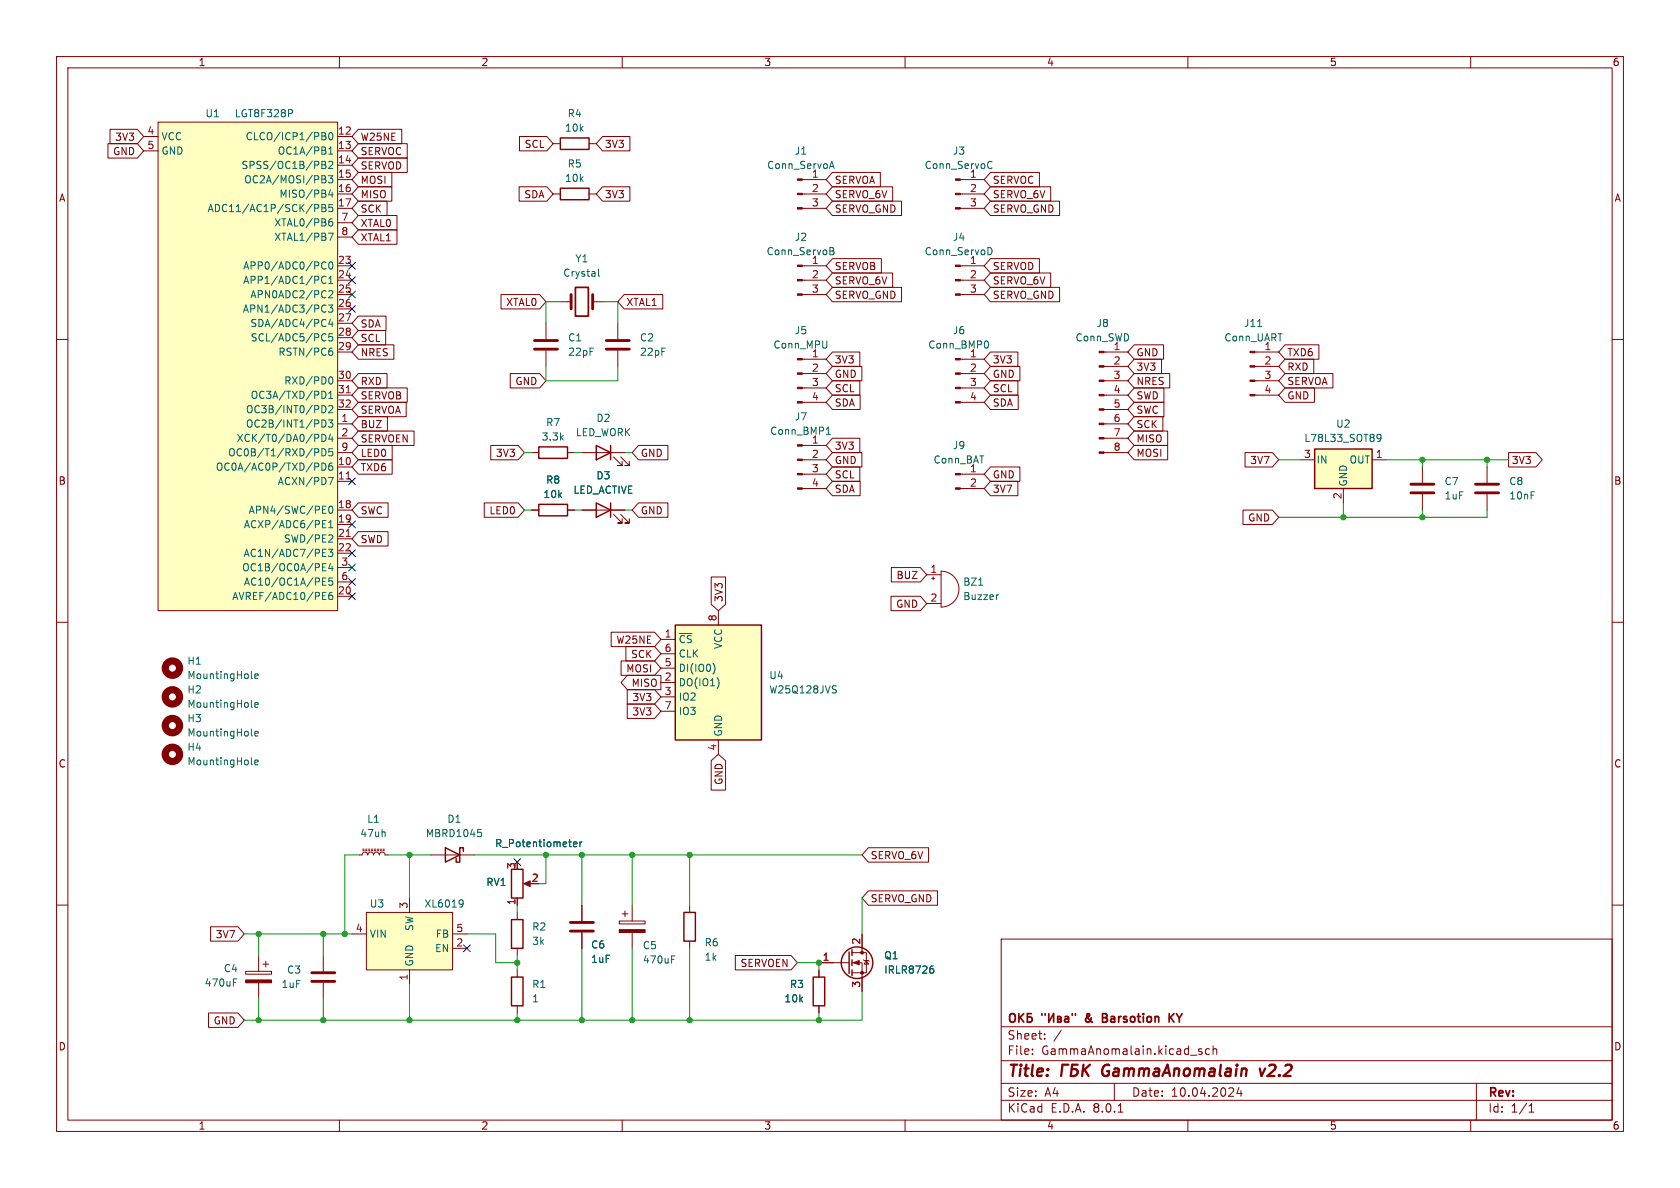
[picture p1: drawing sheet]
<svg xmlns="http://www.w3.org/2000/svg" width="297mm" height="210mm" viewBox="0 0 297 210" stroke-linecap="round" stroke-linejoin="round" font-family="sans-serif">
<g fill="none" stroke="#840000" stroke-width=".18">
<path d="M10 10h277v190h-277zM12 12h273v186h-273zM60 10v2M110 10v2M160 10v2M210 10v2M260 10v2M10 60h2M169.8 52.1h4.2M169.8 49.5h4.2M169.8 47h4.2M285 60h2"/>
<path d="M169.8 71.1h4.2M169.8 68.6h4.2M169.8 66h4.2M169.8 63.5h4.2M195.2 77.5h4.2M195.2 74.9h4.2M195.2 72.4h4.2M195.2 69.9h4.2M195.2 67.3h4.2M195.2 64.8h4.2M195.2 62.2h4.2M102.9 80h7.6"/>
<path d="M108.5 80.8l1.5 1.5h-.8h.8v-.8M109.7 80.8l1.6 1.5h-.8h.8v-.8M195.2 80h4.2M10 110h2M285 110h2M10 160h2M285 160h2M91.4 161.3v1.3M91.4 167.6v1.3M91.4 171.5v1.2M91.4 177.8v1.3M102.9 160v2.8"/>
<path d="M102.9 164.8v2.8M109.5 162.8h4.5v.5h-4.5zM110 161.5h1M110.5 161v1.1M111.8 160v2.8M111.8 164.8v2.8M121.9 160v1.3M121.9 166.4v1.2M144.8 171.5v1.2M144.8 177.8v1.3M144.8 170.2h5.3M150.6 170.2h1.8v5.1"/>
<path d="M150.6 168.4h2.6v3.6h-2.6M152.4 165.1v3.3M152.7 169.7l.1 .1h.7l.2 .1M153.2 169.8l.3 .6h-.7zM177 166h108v32h-108zM60 198v2M110 198v2M160 198v2M177 194.5h108M177 191.5h108M177 187.5h108M177 181.5h108"/>
<path d="M182.5 186.3v.1M182.5 185.5v.1M184.7 183.6v.1M184.7 182.8v.1M187.6 182.1l-1.3 2M197 191.5v3M197.7 196.6h.8M210 198v2M212.5 185.5l-.4-.1-.2 .2 .1 .2 .5 .2v.3h-.6M213.8 185.5l-.4-.1-.3 .3v.4l.1 .2h.6M214.5 185.5l.2-.1 .3 .1 .1 .9M214.5 184.9v1.5"/>
<path d="M219 192.2l-.3 1.1h.9M219.4 192.8v1M260 198v2M261 191.5v6.5M270.3 196.6h.9M270.3 195.5l.4-.4v1.5"/>
</g>
<g fill="none" stroke="#840000" stroke-width=".4">
<path d="M188.9 188.2h-1.1l-.2 2M190.5 188.2h-.9l-.3 2h.6a.63 .63 0 0 0 .6-.5 .63 .63 0 0 0-.5-.7h-.5M191.6 188.2l-.3 2M191.7 189.1l.7 1.1M192.7 188.2l-1.3 1.2M196.1 188.3a1.02 1.02 0 0 0-1.2 .6 1.02 1.02 0 0 0 .5 1.3l.6-.2 .1-.6h-.4M197 189l.2-.1 .5 .1v1.2M197.8 189.4h-.7a.4 .4 0 0 0-.3 .4 .4 .4 0 0 0 .2 .4l.7-.1M198.8 189.1a.49 .49 0 0 1 .8 .1M198.8 188.9l-.2 1.3M199.6 189.2a.5 .5 0 0 1 .8-.2l-.1 1.2M199.6 189.2l-.1 1"/>
<path d="M201.4 189.1a.49 .49 0 0 1 .9 .1M201.5 188.9l-.2 1.3M202.3 189.2a.5 .5 0 0 1 .8-.2l-.1 1.2M202.3 189.2l-.1 1M204.1 189l.2-.1 .6 .1-.1 1.2M204.9 189.4h-.6a.4 .4 0 0 0-.4 .4 .4 .4 0 0 0 .3 .4l.6-.1M205.5 190.2l.9-2 .4 2M205.8 189.6h.9M207.6 189.1a.49 .49 0 0 1 .9 .1l-.2 1M207.7 188.9l-.2 1.3M209.4 189.1a.52 .52 0 0 1 .6-.2 .52 .52 0 0 1 .4 .4l-.1 .5a.55 .55 0 0 1-.5 .4 .55 .55 0 0 1-.5-.4zM211.3 189.1a.49 .49 0 0 1 .8 .1"/>
<path d="M211.3 188.9l-.2 1.3M212.1 189.2a.5 .5 0 0 1 .8-.2l-.1 1.2M212.1 189.2l-.1 1M213.9 189l.2-.1 .6 .1-.1 1.2M214.7 189.4h-.6a.4 .4 0 0 0-.4 .4 .4 .4 0 0 0 .3 .4l.6-.1M215.8 188.2l-.2 1.7 .3 .3M216.8 189l.2-.1 .6 .1-.1 1.2M217.6 189.4h-.7a.4 .4 0 0 0-.3 .4 .4 .4 0 0 0 .2 .4l.7-.1M218.6 188.9l-.2 1.3M218.7 188.2v.2M218.7 188.2l-.1 .1 .1 .1M218.7 188.2l.1 .1-.1 .1"/>
<path d="M219.5 189.1a.49 .49 0 0 1 .9 .1l-.1 1M219.6 188.9l-.2 1.3M222.7 188.9l.3 1.3 .7-1.3"/>
</g>
<g fill="none" stroke="#840000" stroke-width=".3">
<path d="M178.6 179.4a.5 .5 0 0 1 .5-.2 .5 .5 0 0 1 .4 .5v.5a.5 .5 0 0 1-.5 .5 .5 .5 0 0 1-.5-.5zM180.1 179.2v1.5M180.3 179.8l.7 .9M181 179.2l-.9 .8M182.3 179.2h-.7v1.5h.5a.46 .46 0 0 0 .4-.5 .46 .46 0 0 0-.4-.4h-.5M184.2 179.2v.3M184.8 179.2v.3M185.4 179.2v1.5l.9-1.5v1.5M187 179.7l.5 .1 .1 .2-.3 .2 .3 .1v.3l-.6 .1zM188.3 179.8h.5l.1 .9M189.6 179.2v.3M190.1 179.2v.3"/>
<path d="M194.9 179.9h.5M195.4 179.9l.2 .1M195.6 179.3l-.2-.1h-.5v1.5l.7-.1M195.6 179.8l-.2 .1M206.7 179.2v1.5M206.9 179.8l.7 .9M207.6 179.2l-.9 .8M208 179.2l.5 .8M187 180.2h.3M188.9 180l-.5 .1a.29 .29 0 0 0-.2 .3 .29 .29 0 0 0 .2 .3l.5-.1M192 180v.5"/>
</g>
<g fill="none" stroke="#840000" stroke-width=".25">
<path d="M105.4 78.7l2.5 1.3-2.5 1.3zM107.9 78.7v2.6M90.4 172.7h2.1v5.1h-2.1zM90.4 162.6h2.1v5h-2.1zM120.9 161.3h2v5.1h-2zM143.8 172.7h2v5.1h-2zM150.1 168.3v3.8M150.6 167.9v1M150.6 169.7v1M150.6 171.5v1"/>
<circle cx="151.5" cy="170.2" r="2.79"/>
</g>
<g fill="#840000" stroke="#840000" stroke-width=".18">
<path d="M194.3 79.9h.9v.2h-.9z"/>
<path d="M194.3 77.3h.9v.3h-.9z"/>
<path d="M194.3 74.8h.9v.3h-.9z"/>
<path d="M194.3 72.3h.9v.2h-.9z"/>
<path d="M194.3 69.7h.9v.3h-.9z"/>
<path d="M194.3 67.2h.9v.2h-.9z"/>
<path d="M194.3 64.6h.9v.3h-.9z"/>
<path d="M194.3 62.1h.9v.3h-.9z"/>
<path d="M168.9 71h.9v.2h-.9z"/>
<path d="M168.9 68.5h.9v.2h-.9z"/>
<path d="M168.9 65.9h.9v.3h-.9z"/>
<path d="M168.9 63.4h.9v.2h-.9z"/>
<path d="M109.5 164.3h4.5v.5h-4.5z"/>
<path d="M150.9 170.2l1-.4v.8z"/>
<path d="M168.9 51.9h.9v.3h-.9z"/>
<path d="M168.9 49.4h.9v.3h-.9z"/>
<path d="M168.9 46.9h.9v.2h-.9z"/>
<circle cx="152.4" cy="172" r=".25"/>
<circle cx="152.4" cy="168.4" r=".25"/>
</g>
<path d="M175 43.8a.68 .68 0 0 1 .4 .6 .68 .68 0 0 1-.4 .6M174.6 60.3l.1 .5-.1 .7M118.7 169.6h.5M118.7 169h.6M164.6 171.2h.2l.3 .3-.1 .4-.4 .1M164.7 170.8h.3" fill="none" stroke="#006464" stroke-width=".18"/>
<path d="M100.8 164.6h4.1M100.8 163.1h4.1" fill="none" stroke="#840000" stroke-width=".51"/>
<path d="M27.9 21.6h31.8v86.4h-31.8z" fill="#ffffc2"/>
<g fill="none" stroke="#840000" stroke-width=".18">
<path d="M25.4 24.1h2.5M25.4 26.7h2.5M27.9 21.6h31.8v86.4h-31.8zM59.7 24.1h2.5M59.7 26.7h2.5M59.7 29.2h2.5M59.7 31.8h2.5M59.7 34.3h2.5M59.7 36.8h2.5M59.7 39.4h2.5M97.8 34.3h1.3M97.8 25.4h1.3"/>
<path d="M104.1 34.3h1.3M104.1 25.4h1.3M141.8 31.8h4.2M141.8 34.3h4.2M141.8 36.8h4.2M169.8 31.8h4.2M169.8 34.3h4.2M169.8 36.8h4.2M59.7 47h2.5M59.7 49.5h2.5M59.7 52.1h2.5M59.7 54.6h2.5"/>
<path d="M59.7 57.2h2.5M59.7 59.7h2.5M59.7 41.9h2.5M96.5 57.2v2.7M99.1 53.3h1.9M104.8 53.3h1.9M109.2 57.2v2.7M141.8 47h4.2M141.8 49.5h4.2M141.8 52.1h4.2M59.7 62.2h2.5M59.7 67.3h2.5"/>
<path d="M59.7 69.9h2.5M59.7 72.4h2.5M59.7 74.9h2.5M59.7 77.5h2.5M96.5 62v2.8M109.2 62v2.8M141.8 78.7h4.2M141.8 71.1h4.2M141.8 68.6h4.2M141.8 66h4.2M141.8 63.5h4.2M221.8 62.2h4.3"/>
<path d="M221.8 67.3h4.3M221.8 69.9h4.3M221.8 64.8h4.3M59.7 90.2h2.5M59.7 92.7h2.5M59.7 95.3h2.5M59.7 97.8h2.5M59.7 82.6h2.5M59.7 85.1h2.5M59.7 80h2.5M94 90.2h1.2M94 80h1.2"/>
<path d="M100.3 90.2h1.3M100.3 80h1.3M102.9 90.2h7.6M108.5 90.9l1.5 1.6h-.8h.8v-.8M109.7 90.9l1.6 1.6h-.8h.8v-.8M141.8 86.4h4.2M141.8 83.8h4.2M141.8 81.3h4.2M169.8 86.4h4.2M169.8 83.8h4.2M59.7 105.4h2.5M59.7 100.3h2.5"/>
<path d="M59.7 102.9h2.5M163.8 101.6h2.6M163.8 106.7h2.6M164.7 102.2h.5M165 102v.5M166.4 101a3.2 3.2 0 0 1 3.1 3.1 3.2 3.2 0 0 1-3.1 3.2z"/>
</g>
<g fill="none" stroke="#006464" stroke-width=".18">
<path d="M51.5 19.4l.2 .2v.3l-.2 .1M55.6 36.1h.5l.3 .3-.2 .3-.6 .1M56.9 36.1h.4l.3 .3-.3 .3 .3 .2v.3l-.2 .2h-.5zM56.9 23.4l.6 .2 .1 .2-.3 .2M56.9 28.5l.6 .1 .1 .3-.3 .2M56.9 31.1l.6 .1 .1 .2-.3 .3M56.9 24h.4M56.9 29.1h.4M56.9 31.7h.4M56.9 36.7h.4M57.3 24l.3 .3v.3l-.7 .1M57.3 29.1l.3 .3v.3l-.7 .1"/>
<path d="M57.3 31.7l.3 .2v.3l-.7 .1M58.1 31.1h.7l-.4 .4 .4 .2v.5l-.2 .1-.5-.1M58.1 28.6l.5-.1 .2 .4-.7 .9h.7M58.1 27.2h.7M58.1 26.3l.4-.3v1.2M58.2 39.3l.4-.1 .2 .2-.1 .5h-.3l-.2-.1M58.2 23.6l.2-.2a.68 .68 0 0 1 .5 .7 .68 .68 0 0 1-.5 .6l-.2-.1-.1-.4zM58.4 33.5l-.3 .9h.8M58.7 34v.9M58.7 38.7h-.3l-.2 .3M58.8 36.1h-.6l-.1 .6 .2-.1 .4 .1 .1 .2v.4l-.2 .1-.5-.1M146.7 29.4h.7"/>
<path d="M147 28.5l.5 1.3M175 28.5l.4 .1M175.4 29.7l-.4 .1M57.1 46.4l.3-.1 .2 .1M57.1 54l.3-.1 .2 .1M57.3 59l.3 .1M57.4 56.5l.2 .1M57.6 47.4l-.2 .2-.3-.1M57.6 49a.6 .6 0 0 0-.8 .4 .6 .6 0 0 0 .6 .7l.2-.1M57.6 55.1l-.2 .1-.3-.1M57.6 57.6l-.2 .1M58.1 53.9h.7l-.4 .5 .4 .1v.6l-.2 .1-.5-.1"/>
<path d="M58.1 41.2h.8l-.5 1.3M58.1 51.5l.5-.1 .2 .3-.7 .9h.7M58.1 49.2l.4-.4v1.3M58.1 50.1h.7M58.2 46.4l.2-.1a.68 .68 0 0 1 .5 .6 .68 .68 0 0 1-.5 .7l-.2-.2-.1-.3zM58.4 56.4l-.3 .9h.8M58.7 56.9v.8M58.8 59h-.6l-.1 .6 .2-.1h.4l.1 .2v.4l-.2 .2-.5-.2M105.8 47.6v1.1l.2 .1M146.7 43.8l.6 .1 .1 .2-.3 .3M146.7 44.4h.4M147.1 44.4l.3 .2v.3l-.7 .1"/>
<path d="M222.3 57.7h.8M56.3 79.4v.5M56.9 71.7a.64 .64 0 0 1 .7 .6 .64 .64 0 0 1-.7 .7M56.9 74.2a.64 .64 0 0 1 .7 .7 .64 .64 0 0 1-.7 .6M56.9 76.8a.64 .64 0 0 1 .7 .6 .64 .64 0 0 1-.7 .6zM56.9 79.3a.64 .64 0 0 1 .7 .7 .64 .64 0 0 1-.7 .6zM57.2 69.2a.68 .68 0 0 1 .4 .6 .68 .68 0 0 1-.4 .6M57.6 60.1l-.3 .2M58.1 74.2h.7l-.4 .5 .4 .1v.6l-.2 .1-.5-.1M58.1 71.8l.5-.1 .2 .4-.7 .9h.7M58.1 69.5l.4-.3v1.2M58.1 70.4h.7"/>
<path d="M58.3 66.7l.1-.1a.68 .68 0 0 1 .5 .7 .68 .68 0 0 1-.5 .6l-.1-.1M58.4 62l.3 .1 .1 .2v.4l-.4 .1M58.4 76.7l-.3 .9h.8M58.7 77.2v.8M58.7 61.5l-.3 .1M58.8 79.3h-.6l-.1 .6 .2-.1 .4 .1 .1 .1v.5l-.2 .1-.5-.1M146.1 76.8h.7M146.3 75.7l.1-.2v1.3M56.9 81.9a.64 .64 0 0 1 .7 .6 .64 .64 0 0 1-.7 .6zM57 90.7h.6M57 89.5h.6M57 92.6h.4"/>
<path d="M57 93.3h.6M57 92h.6M57 97.7h.4M57 98.4h.6M57 97.1h.6M57 99.6h.6M58.1 97.1h.7l-.4 .5 .4 .1v.5l-.2 .2-.5-.2M58.1 84.4h.8l-.5 1.3M58.1 92.4l.4-.4v1.3M58.1 93.3h.7M58.2 89.6l.2-.1a.68 .68 0 0 1 .5 .6 .68 .68 0 0 1-.5 .6l-.2-.1-.1-.3zM58.3 94.6h.4l.1 .3-.7 .9h.7"/>
<path d="M58.4 99.6l-.3 .9h.8M58.7 81.9h-.3a.86 .86 0 0 0 0 1.2l.4-.1v-.4l-.2-.3-.4 .1-.1 .2M57 105.3h.4M57 106h.6M57 104.7h.6M57 100.2h.4M57 100.9h.6M57 102.8h.4M57 103.4h.6M57 102.2h.6M58.7 104.7l-.3 .1a.86 .86 0 0 0 0 1.2l.4-.1v-.5l-.2-.2-.4 .1-.1 .1M58.7 100.1v.8"/>
<path d="M58.8 102.2h-.6l-.1 .6 .2-.1h.4l.1 .2v.4l-.2 .1-.5-.1M173 103.4h.7M176.5 105.1l-.2 .1"/>
</g>
<path d="M61.2 69.4h.7M61.2 94.8h.7M61.2 84.7h.7" fill="none" stroke="#a90000" stroke-width=".18"/>
<g fill="#840000" stroke="#840000" stroke-width=".18">
<path d="M141 86.2h.8v.3h-.8z"/>
<path d="M141 83.7h.8v.2h-.8z"/>
<path d="M141 81.2h.8v.2h-.8z"/>
<path d="M141 78.6h.8v.3h-.8z"/>
<path d="M168.9 86.2h.9v.3h-.9z"/>
<path d="M168.9 83.7h.9v.2h-.9z"/>
<path d="M168.9 36.7h.9v.3h-.9z"/>
<path d="M168.9 34.2h.9v.2h-.9z"/>
<path d="M168.9 31.6h.9v.3h-.9z"/>
<path d="M141 71h.8v.2h-.8z"/>
<path d="M141 68.5h.8v.2h-.8z"/>
<path d="M141 65.9h.8v.3h-.8z"/>
<path d="M141 63.4h.8v.2h-.8z"/>
<path d="M141 36.7h.8v.3h-.8z"/>
<path d="M141 34.2h.8v.2h-.8z"/>
<path d="M141 31.6h.8v.3h-.8z"/>
<path d="M141 51.9h.8v.3h-.8z"/>
<path d="M141 49.4h.8v.3h-.8z"/>
<path d="M141 46.9h.8v.2h-.8z"/>
<path d="M221 69.7h.8v.3h-.8z"/>
<path d="M221 67.2h.8v.2h-.8z"/>
<path d="M221 64.6h.8v.3h-.8z"/>
<path d="M221 62.1h.8v.3h-.8z"/>
</g>
<path d="M101 52.1v2.5M104.8 52.1v2.5M94.5 61.7h4.1M94.5 60.2h4.1M107.2 61.7h4.1M107.2 60.2h4.1" fill="none" stroke="#840000" stroke-width=".51"/>
<path d="M99.1 24.4h5v2h-5zM99.1 33.3h5v2h-5zM95.2 79h5.1v2h-5.1zM95.2 89.2h5.1v2h-5.1zM105.4 88.9l2.5 1.3-2.5 1.2zM107.9 88.9v2.5" fill="none" stroke="#840000" stroke-width=".25"/>
<path d="M101.7 50.8h2.3v5.1h-2.3z" fill="none" stroke="#840000" stroke-width=".3"/>
<path d="M232.4 79.4h10.2v7h-10.2z" fill="#ffffc2"/>
<path d="M232.4 79.4h10.2v7h-10.2z" fill="none" stroke="#840000" stroke-width=".25"/>
<path d="M229.9 81.3h2.5M237.5 86.4v2.5M242.6 81.3h2.5M251.5 82.6v2.7M251.5 87.4v2.8M262.9 82.6v2.7M262.9 87.4v2.8" fill="none" stroke="#840000" stroke-width=".18"/>
<path d="M243.5 76.9l.2-.1 .4 .1a.84 .84 0 0 1-.3 1.1h-.3M244.1 77.3l-.2 .3-.4-.2M44.4 119.8l.2 .2M45 119.5l.6-.1v-.2l-.4-.1-.2 .2 .1 .6h.5M44.4 129.9l.2 .2M45 129.7l.6-.1v-.3h-.4l-.2 .2 .1 .6h.5" fill="none" stroke="#006464" stroke-width=".18"/>
<path d="M249.4 87.1h4.1M249.4 85.6h4.1M260.9 87.1h4M260.9 85.6h4" fill="none" stroke="#840000" stroke-width=".51"/>
<g fill="none" stroke="#840000" stroke-width="1.3">
<circle cx="30.5" cy="118.1" r="1.27"/>
<circle cx="30.5" cy="128.3" r="1.27"/>
</g>
<path d="M119.4 110.5h15.2v20.3h-15.2z" fill="#ffffc2"/>
<path d="M119.4 110.5h15.2v20.3h-15.2zM78.7 149.9l2.6 1.2-2.6 1.3zM81.9 150.5v-.6h-.6v2.5h-.7v-.6M90.4 153.7h2.1v5.1h-2.1z" fill="none" stroke="#840000" stroke-width=".25"/>
<g fill="none" stroke="#840000" stroke-width=".18">
<path d="M116.8 113h2.6M116.8 118.1h2.6M116.8 115.6h2.6M127 108v2.5M116.8 120.7h2.6M116.8 123.2h2.6M116.8 125.7h2.6M127 130.8v2.6M63.5 151.1h.5l.2-.3 .3-.2 .4 .2 .1 .3 .2-.3 .3-.2 .4 .2 .1 .3 .2-.3 .3-.2 .4 .2 .2 .3 .1-.3 .4-.2 .3 .2 .2 .3h.5M64.1 150.4h.3M64.1 150.1h.3M64.6 150.4h.3"/>
<path d="M64.6 150.1h.3M65.2 150.4h.2M65.2 150.1h.2M65.7 150.4h.2M65.7 150.1h.2M66.2 150.4h.2M66.2 150.1h.2M66.7 150.4h.2M66.7 150.1h.2M67.2 150.4h.2M67.2 150.1h.2M67.7 150.4h.2"/>
<path d="M67.7 150.1h.2M76.2 151.1h7.6M91.4 158.8v1.2M93 156.2h1M43.4 171.7h4.6v.5h-4.6zM45.7 168.9v2.8M45.7 173.7v2.8M46.5 170.4h1M47 169.9v1M57.1 168.9v2.8M57.1 173.7v2.8"/>
</g>
<g fill="none" stroke="#006464" stroke-width=".18">
<path d="M126.1 117.3a1.49 1.49 0 0 1 0 1.8M44.4 124.9l.2 .1M44.4 135l.2 .2M45 124.6l.6-.1v-.2l-.4-.1-.2 .2 .1 .6h.5M45 134.8l.6-.1v-.3h-.4l-.2 .1 .1 .6h.5M127.1 120.3v.9M147.4 121.2l.5 .1M147.6 121.9l.3 .2-.3 .4M67.9 147.1l.2 .1v.7M84.5 146.6h.6M84.6 147.1h.3l.2 .3-.1 .4-.4 .1M101.4 149.3l.6-.2-.1-.2-.3-.1-.2 .2v.6h.5"/>
<path d="M102.5 148.8v.9M102.9 148.8l-.4 .3M41.3 173.7h.4M41.3 173h.6"/>
</g>
<path d="M55.1 173.5h4.1M55.1 172h4.1" fill="none" stroke="#840000" stroke-width=".51"/>
<g fill="none" stroke="#840000" stroke-width="1.3">
<circle cx="30.5" cy="123.2" r="1.27"/>
<circle cx="30.5" cy="133.3" r="1.27"/>
</g>
<g fill="#840000" stroke="#840000" stroke-width=".18">
<path d="M43.4 173.2h4.6v.5h-4.6z"/>
<path d="M92.6 156.2l1.1-.5v1z"/>
</g>
<path d="M64.8 161.3h15.2v10.2h-15.2z" fill="#ffffc2"/>
<g fill="none" stroke="#840000" stroke-width=".18">
<path d="M19.1 25.4h5.2l1.1 1.3-1.1 1.2h-5.2zM19.4 22.9h4.9l1.1 1.2-1.1 1.3h-4.9zM63.3 27.9h8.7v2.6h-8.7l-1.1-1.3zM63.3 38.1h6.9v2.5h-6.9l-1.1-1.2zM63.3 30.5h6v2.5h-6l-1.1-1.2zM63.3 33h6v2.6h-6l-1.1-1.3zM63.3 25.4h8.7v2.5h-8.7l-1.1-1.2zM63.3 35.6h5.1v2.5h-5.1l-1.1-1.3zM63.3 22.9h7.7v2.5h-7.7l-1.1-1.3zM91.8 33h4.9l1.1 1.3-1.1 1.3h-4.9zM91.8 24.1h4.9l1.1 1.3-1.1 1.3h-4.9zM106.5 33h4.9v2.6h-4.9l-1.1-1.3z"/>
<path d="M106.5 24.1h4.9v2.6h-4.9l-1.1-1.3zM147.2 35.6h12.2v2.5h-12.2l-1.2-1.3zM147.2 33h10.6v2.6h-10.6l-1.2-1.3zM147.2 30.5h8.4v2.5h-8.4l-1.2-1.2zM175.1 33h10.6v2.6h-10.6l-1.1-1.3zM175.1 30.5h8.7v2.5h-8.7l-1.1-1.2zM175.1 35.6h12.2v2.5h-12.2l-1.1-1.3zM63.3 40.6h6.9v2.6h-6.9l-1.1-1.3zM63.3 58.4h4.9v2.6h-4.9l-1.1-1.3zM63.3 55.9h4.9v2.5h-4.9l-1.1-1.2zM88.6 52.1h6.8l1.1 1.2-1.1 1.3h-6.8zM110.3 52.1h6.9v2.5h-6.9l-1.1-1.3z"/>
<path d="M147.2 48.3h10.6v2.5h-10.6l-1.2-1.3zM147.2 50.8h12.2v2.5h-12.2l-1.2-1.2zM147.2 45.7h8.6v2.6h-8.6l-1.2-1.3zM175.1 48.3h10.6v2.5h-10.6l-1.1-1.3zM175.1 50.8h12.2v2.5h-12.2l-1.1-1.2zM175.1 45.7h8.7v2.6h-8.7l-1.1-1.3zM63.3 61h6.3v2.5h-6.3l-1.1-1.3zM63.3 66h5.1v2.6h-5.1l-1.1-1.3zM63.3 73.7h5.2v2.5h-5.2l-1.1-1.3zM63.3 68.6h8.7v2.5h-8.7l-1.1-1.2zM63.3 76.2h9.9v2.5h-9.9l-1.1-1.2zM63.3 71.1h8.5v2.6h-8.5l-1.1-1.3z"/>
<path d="M63.3 78.7h6v2.6h-6l-1.1-1.3zM86.8 78.7h4.8l1.1 1.3-1.1 1.3h-4.8zM90.2 66h5.2l1.1 1.3-1.1 1.3h-5.2zM112.9 78.7h5.2v2.6h-5.2l-1.1-1.3zM147.2 77.5h4.8v2.5h-4.8l-1.2-1.3zM147.2 69.8h4.9v2.6h-4.9l-1.2-1.3zM147.2 67.3h4.8v2.6h-4.8l-1.2-1.3zM147.2 64.8h5.2v2.5h-5.2l-1.2-1.3zM147.2 62.2h4.8v2.6h-4.8l-1.2-1.3zM175.1 69.8h4.9v2.6h-4.9l-1.1-1.3zM175.1 62.2h4.8v2.6h-4.8l-1.1-1.3zM175.1 64.8h5.2v2.5h-5.2l-1.1-1.3z"/>
<path d="M175.1 67.3h4.8v2.6h-4.8l-1.1-1.3zM200.5 68.6h5.3v2.5h-5.3l-1.1-1.2zM200.5 66h6.3v2.6h-6.3l-1.1-1.3zM200.5 63.5h4.8v2.5h-4.8l-1.1-1.2zM200.5 61h5.2v2.5h-5.2l-1.1-1.3zM200.5 76.2h5.9v2.5h-5.9l-1.1-1.2zM200.5 78.7h5.9v2.6h-5.9l-1.1-1.3zM200.5 73.7h5.1v2.5h-5.1l-1.1-1.3zM200.5 71.1h5.3v2.6h-5.3l-1.1-1.3zM227.2 66h8.4v2.6h-8.4l-1.1-1.3zM227.2 61h6v2.5h-6l-1.1-1.3zM227.2 63.5h5.1v2.5h-5.1l-1.1-1.2z"/>
<path d="M227.2 68.6h5.2v2.5h-5.2l-1.1-1.2zM63.3 94h5.3v2.5h-5.3l-1.1-1.2zM63.3 81.3h6v2.5h-6l-1.1-1.2zM63.3 88.9h5.3v2.5h-5.3l-1.1-1.2zM85.6 88.9h6l1.1 1.3-1.1 1.2h-6zM94 90.2h1.2M100.3 90.2h1.3M102.9 90.2h2.5M107.9 90.2h2.6M112.9 88.9h5.2v2.5h-5.2l-1.1-1.2zM147.2 82.5h4.8v2.6h-4.8l-1.2-1.3zM147.2 85.1h4.9v2.5h-4.9l-1.2-1.2z"/>
<path d="M147.2 80h5.2v2.6h-5.2l-1.2-1.3zM175.1 82.5h5.2v2.6h-5.2l-1.1-1.3zM175.1 85.1h4.8v2.5h-4.8l-1.1-1.2zM219.7 90.2h5.2l1.2 1.2-1.2 1.3h-5.2zM220.1 80h4.8l1.2 1.3-1.2 1.3h-4.8zM266.7 80h4.8l1.2 1.3-1.2 1.3h-4.8zM108 111.8h7.7l1.1 1.2-1.1 1.3h-7.7zM109.8 116.8h5.9l1.1 1.3-1.1 1.3h-5.9zM110.6 114.3h5.1l1.1 1.3-1.1 1.2h-5.1zM110.9 119.4h5.9v2.5h-5.9l-1.1-1.2zM125.7 102h2.6v4.8l-1.3 1.2-1.3-1.2zM157.5 105.4h5.2l1.1 1.3-1.1 1.3h-5.2z"/>
<path d="M157.6 100.3h5.1l1.1 1.3-1.1 1.3h-5.1zM110.9 121.9h4.8l1.1 1.3-1.1 1.3h-4.8zM110.9 124.5h4.8l1.1 1.2-1.1 1.3h-4.8zM125.7 134.5l1.3-1.1 1.3 1.1v5.2h-2.6zM72.4 158.8v2.5M91.4 158.8v1.2M153.5 157.5h12.2v2.5h-12.2l-1.1-1.2zM153.5 149.9h10.7v2.5h-10.7l-1.1-1.3zM36.9 179.1h5.2l1.1 1.2-1.1 1.3h-5.2zM37.2 163.8h4.9l1.1 1.3-1.1 1.3h-4.9zM62.2 165.1h2.6M64.8 161.3h15.2v10.2h-15.2z"/>
<path d="M72.4 171.5v2.5M80 167.6h2.5M80 165.1h2.5M102.9 160v2.8M102.9 164.8v2.8M130 168.9h9.9l1.1 1.3-1.1 1.3h-9.9zM144.8 171.5v1.2M144.8 177.8v1.3M144.8 170.2h2.5M152.4 165.1v2.5M152.4 172.7v2.6"/>
</g>
<path d="M81.4 159.1l.4 .1a.84 .84 0 0 1-.3 1.1M81.9 159.6l-.1 .2-.4 .1M101.4 149.3l.6-.2-.1-.2-.3-.1-.2 .2v.6h.5M102.5 148.8v.9M102.9 148.8l-.4 .3M164.6 171.2h.2l.3 .3-.1 .4-.4 .1M164.7 170.8h.3" fill="none" stroke="#006464" stroke-width=".18"/>
<g fill="none" stroke="#009600" stroke-width=".18">
<path d="M99.1 53.3h-2.6v3.9M106.7 53.3h2.5v3.9M96.5 64.8v2.5h12.7v-2.5M92.7 90.2h1.3M92.7 80h1.3M101.6 90.2h1.3M101.6 80h1.3M110.5 90.2h1.3M110.5 80h1.3M226.1 81.3h3.8M237.5 88.9v2.5M245.1 81.3h21.6"/>
<path d="M251.5 81.3v1.3M251.5 90.2v1.2M262.9 90.2v1.2h-36.8M262.9 81.3v1.3M63.5 151.1h-2.5v14M68.6 151.1h7.6M72.4 151.1v7.7M83.8 151.1h68.6M96.5 151.1v5.1h-1.3M102.9 151.1v8.9M111.8 151.1v8.9M121.9 151.1v8.9"/>
<path d="M152.4 158.8v6.3M43.2 165.1h19M45.7 165.1v3.8M45.7 176.5v3.8M57.1 165.1v3.8M57.1 176.5v3.8M72.4 174v6.3M82.5 165.1h5.1v5.1h3.8M91.4 160v1.3M91.4 168.9v2.6M91.4 179.1v1.2M102.9 167.6v12.7"/>
<path d="M111.8 167.6v12.7M121.9 167.6v12.7M141 170.2h3.8v1.3M144.8 179.1v1.2M152.4 175.3v5h-109.2"/>
</g>
<g fill="none" stroke="#000084" stroke-width=".18">
<path d="M61.6 48.9l1.2 1.2M61.6 54l1.2 1.2M61.6 51.5l1.2 1.2M61.6 46.4l1.2 1.2M62.8 48.9l-1.2 1.2M62.8 54l-1.2 1.2M62.8 51.5l-1.2 1.2M62.8 46.4l-1.2 1.2M61.6 84.5l1.2 1.2M61.6 99.7l1.2 1.2M61.6 97.2l1.2 1.2M61.6 92.1l1.2 1.2"/>
<path d="M62.8 84.5l-1.2 1.2M62.8 99.7l-1.2 1.2M62.8 97.2l-1.2 1.2M62.8 92.1l-1.2 1.2M61.6 104.8l1.2 1.2M61.6 102.3l1.2 1.2M62.8 104.8l-1.2 1.2M62.8 102.3l-1.2 1.2M90.8 151.8l1.2 1.2M92 151.8l-1.2 1.2M81.9 167l1.3 1.2M83.2 167l-1.3 1.2"/>
</g>
<g fill="#009600" stroke="#009600" stroke-width=".18">
<circle cx="72.4" cy="180.3" r=".46"/>
<circle cx="57.1" cy="165.1" r=".46"/>
<circle cx="72.4" cy="151.1" r=".46"/>
<circle cx="61" cy="165.1" r=".46"/>
<circle cx="57.1" cy="180.3" r=".46"/>
<circle cx="45.7" cy="180.3" r=".46"/>
<circle cx="45.7" cy="165.1" r=".46"/>
<circle cx="91.4" cy="180.3" r=".46"/>
<circle cx="91.4" cy="170.2" r=".46"/>
<circle cx="102.9" cy="180.3" r=".46"/>
<circle cx="111.8" cy="180.3" r=".46"/>
<circle cx="121.9" cy="180.3" r=".46"/>
<circle cx="144.8" cy="170.2" r=".46"/>
<circle cx="144.8" cy="180.3" r=".46"/>
<circle cx="96.5" cy="151.1" r=".46"/>
<circle cx="251.5" cy="81.3" r=".46"/>
<circle cx="262.9" cy="81.3" r=".46"/>
<circle cx="237.5" cy="91.4" r=".46"/>
<circle cx="251.5" cy="91.4" r=".46"/>
<circle cx="111.8" cy="151.1" r=".46"/>
<circle cx="102.9" cy="151.1" r=".46"/>
<circle cx="121.9" cy="151.1" r=".46"/>
</g>
<g font-size="2.8" fill="#840000">
<text x="178" y="190.9">Title:</text>
<text x="224.4" y="190.9">v2.2</text>
</g>
<g font-size="2.1" fill="#840000">
<text x="178" y="184">Sheet:</text>
<text x="192.6" y="181.2">&amp;</text>
<text x="196.2" y="181.2">Barsotion</text>
<text x="208.5" y="181.2">KY</text>
<text x="178" y="186.7">File:</text>
<text x="184.1" y="186.7">GammaAnomalain.kicad_sch</text>
<text x="178" y="196.9">KiCad</text>
<text x="178" y="194.1">Size:</text>
<text x="184.7" y="194.1">A4</text>
<text x="185.7" y="196.9">E.D.A.</text>
<text x="193.3" y="196.9">8.0.1</text>
<text x="200" y="194.1">Date:</text>
<text x="207" y="194.1">10.04.2024</text>
<text x="263" y="194.3">Rev:</text>
<text x="263" y="196.9">Id:</text>
<text x="267.1" y="196.9">1/1</text>
</g>
<g font-size="1.8" fill="#840000">
<text x="35" y="11.9">1</text>
<text x="85" y="11.9">2</text>
<text x="135" y="11.9">3</text>
<text x="185" y="11.9">4</text>
<text x="235" y="11.9">5</text>
<text x="285" y="11.9">6</text>
<text x="19.9" y="27.6">GND</text>
<text x="20.3" y="25.1">3V3</text>
<text x="63.7" y="27.6">SERVOC</text>
<text x="63.7" y="25.1">W25NE</text>
<text x="92.7" y="26.4">SCL</text>
<text x="106.8" y="26.4">3V3</text>
<text x="10.3" y="35.9">A</text>
<text x="63.7" y="30.2">SERVOD</text>
<text x="63.7" y="32.7">MOSI</text>
<text x="63.7" y="35.2">MISO</text>
<text x="92.6" y="35.2">SDA</text>
<text x="106.8" y="35.2">3V3</text>
<text x="147.5" y="35.2">SERVO_6V</text>
<text x="147.5" y="32.7">SERVOA</text>
<text x="175.4" y="35.2">SERVO_6V</text>
<text x="175.4" y="32.7">SERVOC</text>
<text x="285.3" y="35.9">A</text>
<text x="63.7" y="40.3">XTAL0</text>
<text x="63.7" y="37.8">SCK</text>
<text x="147.5" y="37.8">SERVO_GND</text>
<text x="175.4" y="37.8">SERVO_GND</text>
<text x="63.7" y="42.9">XTAL1</text>
<text x="147.5" y="47.9">SERVOB</text>
<text x="175.4" y="47.9">SERVOD</text>
<text x="147.5" y="50.5">SERVO_6V</text>
<text x="147.5" y="53">SERVO_GND</text>
<text x="175.4" y="50.5">SERVO_6V</text>
<text x="175.4" y="53">SERVO_GND</text>
<text x="63.7" y="58.1">SDA</text>
<text x="89.4" y="54.3">XTAL0</text>
<text x="110.6" y="54.3">XTAL1</text>
<text x="63.7" y="60.6">SCL</text>
<text x="63.7" y="63.2">NRES</text>
<text x="147.5" y="64.5">3V3</text>
<text x="175.4" y="64.5">3V3</text>
<text x="200.8" y="65.7">3V3</text>
<text x="200.8" y="63.2">GND</text>
<text x="227.5" y="63.2">TXD6</text>
<text x="227.5" y="65.7">RXD</text>
<text x="63.7" y="68.3">RXD</text>
<text x="63.7" y="70.8">SERVOB</text>
<text x="91" y="68.3">GND</text>
<text x="147.5" y="69.5">SCL</text>
<text x="147.5" y="67">GND</text>
<text x="175.4" y="67">GND</text>
<text x="175.4" y="69.5">SCL</text>
<text x="200.8" y="70.8">SWD</text>
<text x="200.8" y="68.3">NRES</text>
<text x="227.5" y="68.3">SERVOA</text>
<text x="227.5" y="70.8">GND</text>
<text x="63.7" y="75.9">BUZ</text>
<text x="63.7" y="73.3">SERVOA</text>
<text x="147.5" y="72.1">SDA</text>
<text x="175.4" y="72.1">SDA</text>
<text x="200.8" y="75.9">SCK</text>
<text x="200.8" y="73.3">SWC</text>
<text x="63.7" y="78.4">SERVOEN</text>
<text x="63.7" y="83.5">TXD6</text>
<text x="63.7" y="81">LED0</text>
<text x="87.6" y="81">3V3</text>
<text x="113.2" y="81">GND</text>
<text x="147.5" y="82.2">GND</text>
<text x="147.5" y="79.7">3V3</text>
<text x="200.8" y="78.4">MISO</text>
<text x="200.8" y="81">MOSI</text>
<text x="220.9" y="82.2">3V7</text>
<text x="267.2" y="82.2">3V3</text>
<text x="10.3" y="85.9">B</text>
<text x="147.5" y="84.8">SCL</text>
<text x="147.5" y="87.3">SDA</text>
<text x="175.4" y="84.8">GND</text>
<text x="175.4" y="87.3">3V7</text>
<text x="285.3" y="85.9">B</text>
<text x="63.7" y="91.1">SWC</text>
<text x="86.4" y="91.1">LED0</text>
<text x="113.2" y="91.1">GND</text>
<text x="220.6" y="92.4">GND</text>
<text x="63.7" y="96.2">SWD</text>
<text x="128" y="106.5" transform="rotate(-90 128 106.5)">3V3</text>
<text x="158.3" y="107.6">GND</text>
<text x="158.4" y="102.6">BUZ</text>
<text x="108.9" y="114">W25NE</text>
<text x="110.6" y="119.1">MOSI</text>
<text x="111.5" y="116.5">SCK</text>
<text x="111.6" y="121.6">MISO</text>
<text x="111.7" y="124.1">3V3</text>
<text x="111.7" y="126.7">3V3</text>
<text x="10.3" y="135.9">C</text>
<text x="285.3" y="135.9">C</text>
<text x="128" y="138.9" transform="rotate(-90 128 138.9)">GND</text>
<text x="153.8" y="152.1">SERVO_6V</text>
<text x="153.8" y="159.7">SERVO_GND</text>
<text x="38" y="166.1">3V7</text>
<text x="130.8" y="171.1">SERVOEN</text>
<text x="10.3" y="185.9">D</text>
<text x="37.7" y="181.3">GND</text>
<text x="285.3" y="185.9">D</text>
<text x="35" y="199.9">1</text>
<text x="85" y="199.9">2</text>
<text x="135" y="199.9">3</text>
<text x="185" y="199.9">4</text>
<text x="235" y="199.9">5</text>
<text x="285" y="199.9">6</text>
</g>
<g font-size="1.8" fill="#a90000">
<text x="26" y="23.9">4</text>
<text x="59.6" y="23.9">12</text>
<text x="26" y="26.4">5</text>
<text x="59.6" y="26.4">13</text>
<text x="59.6" y="29">14</text>
<text x="59.6" y="31.5">15</text>
<text x="59.6" y="34">16</text>
<text x="143.4" y="34">2</text>
<text x="171.4" y="34">2</text>
<text x="59.6" y="36.6">17</text>
<text x="60.3" y="39.1">7</text>
<text x="60.3" y="41.7">8</text>
<text x="143.4" y="36.6">3</text>
<text x="171.4" y="36.6">3</text>
<text x="59.6" y="46.7">23</text>
<text x="59.6" y="49.3">24</text>
<text x="59.6" y="51.8">25</text>
<text x="143.4" y="49.3">2</text>
<text x="143.4" y="51.8">3</text>
<text x="171.4" y="49.3">2</text>
<text x="171.4" y="51.8">3</text>
<text x="59.6" y="54.4">26</text>
<text x="59.6" y="56.9">27</text>
<text x="59.6" y="59.4">28</text>
<text x="59.6" y="62">29</text>
<text x="143.4" y="63.2">1</text>
<text x="143.4" y="65.8">2</text>
<text x="171.4" y="63.2">1</text>
<text x="171.4" y="65.8">2</text>
<text x="196.8" y="64.5">2</text>
<text x="223.4" y="64.5">2</text>
<text x="59.6" y="67.1">30</text>
<text x="59.6" y="69.6">31</text>
<text x="143.4" y="68.3">3</text>
<text x="143.4" y="70.9">4</text>
<text x="171.4" y="68.3">3</text>
<text x="171.4" y="70.9">4</text>
<text x="196.8" y="67.1">3</text>
<text x="196.8" y="69.6">4</text>
<text x="223.4" y="67.1">3</text>
<text x="223.4" y="69.6">4</text>
<text x="59.6" y="72.1">32</text>
<text x="60.3" y="74.7">1</text>
<text x="60.3" y="77.2">2</text>
<text x="196.8" y="72.1">5</text>
<text x="196.8" y="74.7">6</text>
<text x="196.8" y="77.2">7</text>
<text x="59.6" y="82.3">10</text>
<text x="60.3" y="79.8">9</text>
<text x="143.4" y="78.5">1</text>
<text x="143.4" y="81">2</text>
<text x="143.4" y="83.6">3</text>
<text x="196.8" y="79.8">8</text>
<text x="230.4" y="81">3</text>
<text x="243.1" y="81">1</text>
<text x="59.6" y="89.9">18</text>
<text x="59.6" y="84.8">11</text>
<text x="143.4" y="86.1">4</text>
<text x="171.4" y="86.1">2</text>
<text x="237.2" y="88.3" transform="rotate(-90 237.2 88.3)">2</text>
<text x="59.6" y="92.5">19</text>
<text x="59.6" y="95">21</text>
<text x="59.6" y="97.5">22</text>
<text x="60.3" y="100.1">3</text>
<text x="164.4" y="101.3">1</text>
<text x="59.6" y="105.2">20</text>
<text x="60.3" y="102.6">6</text>
<text x="164.4" y="106.4">2</text>
<text x="117.4" y="112.8">1</text>
<text x="126.7" y="109.9" transform="rotate(-90 126.7 109.9)">8</text>
<text x="117.4" y="117.9">5</text>
<text x="117.4" y="115.3">6</text>
<text x="117.4" y="120.4">2</text>
<text x="117.4" y="122.9">3</text>
<text x="117.4" y="125.5">7</text>
<text x="126.7" y="132.8" transform="rotate(-90 126.7 132.8)">4</text>
<text x="91.2" y="153.7" transform="rotate(-90 91.2 153.7)">3</text>
<text x="93.9" y="156">2</text>
<text x="72.1" y="160.7" transform="rotate(-90 72.1 160.7)">3</text>
<text x="91.2" y="160.1" transform="rotate(-90 91.2 160.1)">1</text>
<text x="62.8" y="164.8">4</text>
<text x="80.6" y="167.4">2</text>
<text x="80.6" y="164.8">5</text>
<text x="152.1" y="167.1" transform="rotate(-90 152.1 167.1)">2</text>
<text x="72.1" y="173.4" transform="rotate(-90 72.1 173.4)">1</text>
<text x="145.3" y="169.9">1</text>
<text x="152.1" y="174.7" transform="rotate(-90 152.1 174.7)">3</text>
</g>
<g font-size="1.8" fill="#006464">
<text x="36.2" y="20.9">U1</text>
<text x="41.4" y="20.9">LGT8F328P</text>
<text x="99.8" y="23.5">10k</text>
<text x="100.3" y="20.9">R4</text>
<text x="28.4" y="25">VCC</text>
<text x="28.4" y="27.5">GND</text>
<text x="43.3" y="25">CLCO/ICP1/PB0</text>
<text x="49" y="27.5">OC1A/PB1</text>
<text x="100.3" y="29.8">R5</text>
<text x="140.4" y="27.5">J1</text>
<text x="168.4" y="27.5">J3</text>
<text x="42.6" y="30.1">SPSS/OC1B/PB2</text>
<text x="43.1" y="32.6">OC2A/MOSI/PB3</text>
<text x="49.3" y="35.2">MISO/PB4</text>
<text x="99.8" y="32.4">10k</text>
<text x="135.5" y="30.1">Conn_ServoA</text>
<text x="143.4" y="31.5">1</text>
<text x="163.4" y="30.1">Conn_ServoC</text>
<text x="171.4" y="31.5">1</text>
<text x="36.6" y="37.7">ADC11/AC1P/SCK/PB5</text>
<text x="48.4" y="40.2">XTAL0/PB6</text>
<text x="42.9" y="47.9">APP0/ADC0/PC0</text>
<text x="48.4" y="42.8">XTAL1/PB7</text>
<text x="101.6" y="46.6">Y1</text>
<text x="135.4" y="45.3">Conn_ServoB</text>
<text x="140.4" y="42.8">J2</text>
<text x="143.4" y="46.7">1</text>
<text x="163.4" y="45.3">Conn_ServoD</text>
<text x="168.4" y="42.8">J4</text>
<text x="171.4" y="46.7">1</text>
<text x="42.9" y="50.4">APP1/ADC1/PC1</text>
<text x="44.2" y="52.9">APN0ADC2/PC2</text>
<text x="99.5" y="49.1">Crystal</text>
<text x="42.8" y="55.5">APN1/ADC3/PC3</text>
<text x="44.2" y="58">SDA/ADC4/PC4</text>
<text x="140.4" y="59.3">J5</text>
<text x="168.4" y="59.3">J6</text>
<text x="193.8" y="58">J8</text>
<text x="219.8" y="58">J11</text>
<text x="44.2" y="60.6">SCL/ADC5/PC5</text>
<text x="49.1" y="63.1">RSTN/PC6</text>
<text x="100.3" y="60.6">C1</text>
<text x="100.3" y="63.1">22pF</text>
<text x="113" y="60.6">C2</text>
<text x="113" y="63.1">22pF</text>
<text x="136.6" y="61.8">Conn_MPU</text>
<text x="164" y="61.8">Conn_BMP0</text>
<text x="190" y="60.6">Conn_SWD</text>
<text x="196.8" y="62">1</text>
<text x="216.3" y="60.6">Conn_UART</text>
<text x="223.4" y="62">1</text>
<text x="44.2" y="70.7">OC3A/TXD/PD1</text>
<text x="50.1" y="68.2">RXD/PD0</text>
<text x="43.4" y="73.3">OC3B/INT0/PD2</text>
<text x="43.4" y="75.8">OC2B/INT1/PD3</text>
<text x="96.4" y="75.5">R7</text>
<text x="101.7" y="77.3">LED_WORK</text>
<text x="105.3" y="74.8">D2</text>
<text x="136.1" y="77.1">Conn_BMP1</text>
<text x="140.4" y="74.5">J7</text>
<text x="236.1" y="75.8">U2</text>
<text x="38.1" y="83.4">OC0A/AC0P/TXD/PD6</text>
<text x="40.2" y="80.9">OC0B/T1/RXD/PD5</text>
<text x="41.7" y="78.3">XCK/T0/DA0/PD4</text>
<text x="95.7" y="78.1">3.3k</text>
<text x="164.9" y="82.1">Conn_BAT</text>
<text x="168.4" y="79.6">J9</text>
<text x="171.4" y="83.6">1</text>
<text x="230.5" y="78.3">L78L33_SOT89</text>
<text x="232.7" y="82.1">IN</text>
<text x="238.5" y="82.1">OUT</text>
<text x="49" y="86">ACXN/PD7</text>
<text x="96" y="88.2">10k</text>
<text x="96.4" y="85.7">R8</text>
<text x="101.3" y="87.5">LED_ACTIVE</text>
<text x="105.3" y="84.9">D3</text>
<text x="238.4" y="86.1" transform="rotate(-90 238.4 86.1)">GND</text>
<text x="255.3" y="86">C7</text>
<text x="255.3" y="88.5">1uF</text>
<text x="266.7" y="86">C8</text>
<text x="266.7" y="88.5">10nF</text>
<text x="43" y="93.6">ACXP/ADC6/PE1</text>
<text x="43.9" y="91">APN4/SWC/PE0</text>
<text x="42.7" y="101.2">OC1B/OC0A/PE4</text>
<text x="43" y="98.7">AC1N/ADC7/PE3</text>
<text x="50.1" y="96.1">SWD/PE2</text>
<text x="41" y="106.3">AVREF/ADC10/PE6</text>
<text x="43" y="103.7">AC10/OC1A/PE5</text>
<text x="170.2" y="103.7">BZ1</text>
<text x="170.2" y="106.3">Buzzer</text>
<text x="119.9" y="113.9">~{CS}</text>
<text x="33" y="117.7">H1</text>
<text x="119.9" y="119">DI(IO0)</text>
<text x="119.9" y="116.4">CLK</text>
<text x="127.9" y="114.8" transform="rotate(-90 127.9 114.8)">VCC</text>
<text x="33" y="120.2">MountingHole</text>
<text x="33" y="122.8">H2</text>
<text x="33" y="125.3">MountingHole</text>
<text x="119.9" y="121.5">DO(IO1)</text>
<text x="119.9" y="124.1">IO2</text>
<text x="135.9" y="122.8">W25Q128JVS</text>
<text x="135.9" y="120.2">U4</text>
<text x="33" y="127.9">H3</text>
<text x="33" y="130.4">MountingHole</text>
<text x="119.9" y="126.6">IO3</text>
<text x="127.9" y="130.3" transform="rotate(-90 127.9 130.3)">GND</text>
<text x="33" y="132.9">H4</text>
<text x="33" y="135.5">MountingHole</text>
<text x="63.6" y="148.2">47uh</text>
<text x="64.8" y="145.6">L1</text>
<text x="75.2" y="148.2">MBRD1045</text>
<text x="79" y="145.6">D1</text>
<text x="87.4" y="150">R_Potentiometer</text>
<text x="65.3" y="160.6">U3</text>
<text x="74.9" y="160.6">XL6019</text>
<text x="85.9" y="156.8">RV1</text>
<text x="65.3" y="166">VIN</text>
<text x="73.3" y="164.7" transform="rotate(-90 73.3 164.7)">SW</text>
<text x="76.9" y="166">FB</text>
<text x="94" y="164.7">R2</text>
<text x="94" y="167.2">3k</text>
<text x="104.4" y="167.9">C6</text>
<text x="113.5" y="168">C5</text>
<text x="124.5" y="167.5">R6</text>
<text x="39.5" y="172.1">C4</text>
<text x="50.6" y="172.3">C3</text>
<text x="73.3" y="170.9" transform="rotate(-90 73.3 170.9)">GND</text>
<text x="76.8" y="168.5">EN</text>
<text x="104.4" y="170.4">1uF</text>
<text x="113.5" y="170.5">470uF</text>
<text x="124.5" y="170">1k</text>
<text x="156.2" y="172.3">IRLR8726</text>
<text x="156.2" y="169.8">Q1</text>
<text x="36.1" y="174.6">470uF</text>
<text x="49.7" y="174.9">1uF</text>
<text x="94" y="174.9">R1</text>
<text x="94" y="177.4">1</text>
<text x="138.6" y="177.4">10k</text>
<text x="139.5" y="174.9">R3</text>
</g>
</svg>
